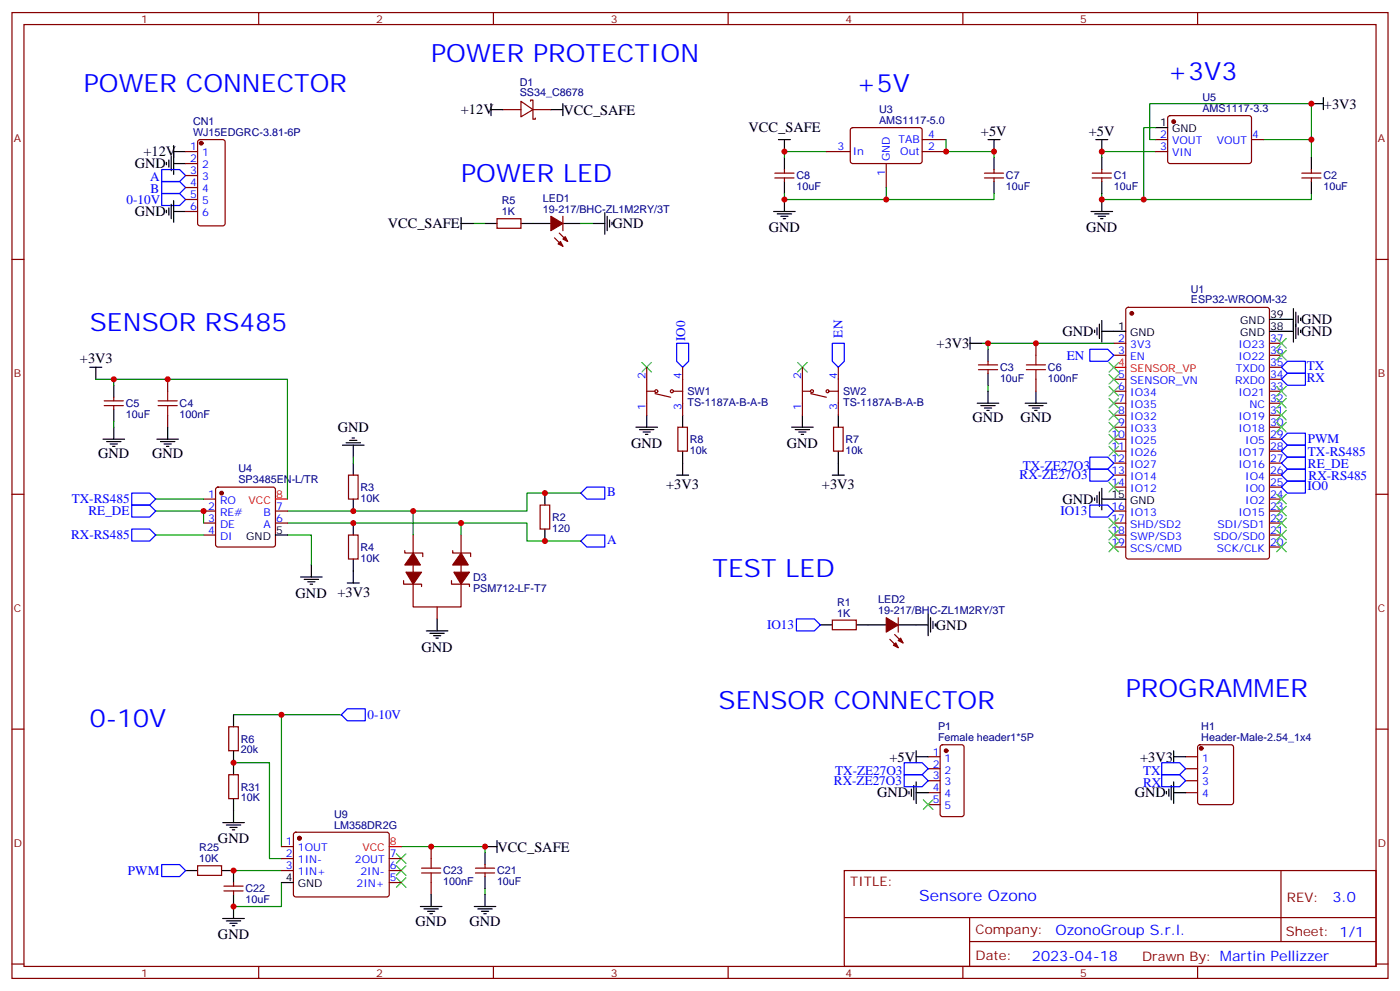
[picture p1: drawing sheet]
<svg xmlns="http://www.w3.org/2000/svg" width="412mm" height="292mm" viewBox="0 0 412 292" stroke-linecap="round" stroke-linejoin="round" font-family="sans-serif">
<g fill="none" stroke="#870000" stroke-width=".35">
<path d="M3.5 3.7h405.4v284.3h-405.4zM7.1 7.2h398.2v277.3h-398.2zM76.2 3.7v3.5M145.3 3.7v3.5M214.5 3.7v3.5M283.6 3.7v3.5M352.8 3.7v3.5M148.2 32.3h5.3M153.5 29.8l3.5 2.5-3.5 2.1zM156.3 29.8v-.3h.7v2.8M157 32.3v2.8h.7v-.4M157 32.3h5.3"/>
<path d="M250.7 37.8l.5-.2h20l.4 .7v9.4l-.7 .5-20-.1-.4-.7v-9.1zM344.2 34.2l.5-.2 23.5 .1 .5 .6-.1 13-.7 .5-23.5-.1-.4-.7v-12.7zM54.7 44.6h3.5M54.7 48.2h3.5M54.7 51.7h3.5M54.7 55.2h3.5M54.7 58.7h3.5M58.4 41.3l.5-.2h6.7l.7 .4v24.3l-.4 .6-7 .1-.6-.5-.1-24.2zM228.2 52.4h5.7M228.2 51h5.7M231.1 49.9v1.1M231.1 52.4v1"/>
<path d="M243.4 44.6h7.1M261.1 48.2v7M271.6 44.6h7.1M271.6 41.1h7.1M290 52.4h5.6M290 51h5.6M292.8 49.9v1.1M292.8 52.4v1M321.7 52.4h5.7M321.7 51h5.7M324.6 49.9v1.1M324.6 52.4v1"/>
<path d="M340.4 44.6h3.6M340.4 41.1h3.6M368.7 41.1h3.5M383.5 52.4h5.6M383.5 51h5.6M386.3 49.9v1.1M386.3 52.4v1M3.5 76.4h3.6M54.7 62.3h3.5M146.4 64.4h7.1v2.8h-7.1zM163.3 70l2.5 2.5M164.7 68.6l2.5 2.5"/>
<path d="M165.8 63.7v4.2M405.3 76.4h3.6M331.8 90.7l.5-.2h40.9l.7 .4v73l-.4 .6-41.2 .1-.6-.5-.1-72.9zM30.7 119.4h5.6M30.7 118h5.6M33.5 116.9v1.1M33.5 119.4v1.1M49.4 111.7v3.5M190.5 115.2h2.5M190.5 108.1v14.1M193 115.9l4.6 1M198.6 115.2h2.5"/>
<path d="M201.1 108.1v14.1M236.4 115.2h2.4M236.4 108.1v14.1M238.8 115.9l4.6 1M244.5 115.2h2.4M246.9 108.1v14.1M288.2 108.8h5.7M288.2 107.4h5.7M291 106.4v1M291 108.8v1.1M305.2 101.1v3.5M305.2 111.7v3.5"/>
<path d="M328.1 101.1h3.5M328.1 104.6h3.5M328.1 111.7h3.5M328.1 115.2h3.5M328.1 118.7h3.5M373.9 101.1h3.6M373.9 104.6h3.6M373.9 111.7h3.6M373.9 115.2h3.6M373.9 118.7h3.6M373.9 108.1h3.6M49.4 122.2v3.6"/>
<path d="M102.7 139.9h2.8v7h-2.8zM199.7 125.8h2.8v7h-2.8zM245.5 125.8h2.9v7h-2.9zM328.1 122.2h3.5M328.1 125.8h3.5M328.1 129.3h3.5M328.1 132.8h3.5M328.1 136.3h3.5M328.1 139.9h3.5M373.9 122.2h3.6M373.9 125.8h3.6M373.9 129.3h3.6"/>
<path d="M373.9 132.8h3.6M373.9 136.3h3.6M373.9 139.9h3.6M3.5 145.5h3.6M60 150.5h3.5M60 154h3.5M60 157.5h3.5M60 146.9h3.5M63.7 143.6l.5-.2h16.2l.5 .2 .2 .5v16.2l-.2 .5-.5 .2h-16.2l-.5-.2-.2-.5v-16.2zM81.1 150.5h3.6M81.1 154h3.6M102.7 157.5h2.8v7.1h-2.8z"/>
<path d="M121.7 157.5v5.3M135.8 157.5v5.3M159.1 148.7h2.8v7.1h-2.8zM328.1 143.4h3.5M328.1 150.5h3.5M328.1 154h3.5M328.1 157.5h3.5M373.9 143.4h3.6M373.9 150.5h3.6M373.9 154h3.6M373.9 157.5h3.6M373.9 146.9h3.6"/>
<path d="M405.3 145.5h3.6M118.9 170.9v1.1h5.3v.7M119.2 162.1v.7h5.3v1.1M121.7 172v6.7h14.1v-6.7M121.7 166.3v2.2M128.8 178.7v3.5M133 170.9v1.1h5.3v.7M133.3 162.1v.7h5.3v1.1M135.8 166.3v2.2M328.1 161h3.5M373.9 161h3.6M245.2 182.6h7v2.8h-7z"/>
<path d="M262.1 188.2l2.5 2.5M263.5 186.8l2.5 2.5M264.6 181.9v4.2M3.5 214.7h3.6M67.4 214h2.8v7h-2.8zM277.2 219.5l.4-.2h5.7l.6 .4 .1 20-.5 .7h-5.9l-.6-.4-.1-20zM353 219.5l.5-.2h9.2l.6 .4 .1 16.5-.5 .6-9.4 .1-.7-.5v-16.4zM405.3 214.7h3.6M67.4 228.1h2.8v7h-2.8zM273.4 222.8h3.5M273.4 226.3h3.5M273.4 229.8h3.5"/>
<path d="M273.4 233.4h3.5M273.4 236.9h3.5M349.2 222.8h3.6M349.2 226.3h3.6M349.2 229.8h3.6M349.2 233.4h3.6M58.2 254.9h7.1v2.8h-7.1zM68.8 259.8v1.1M82.9 249.2h3.5M82.9 252.8h3.5M82.9 256.3h3.5M86.7 245.2l.4-.2 27.1 .1 .5 .6-.1 17.9-.7 .5-27-.1-.5-.7v-17.6z"/>
<path d="M114.7 252.8h3.5M114.7 256.3h3.5M114.7 259.8h3.5M127 249.2v3.6M127 259.8v3.5M140.1 257h5.6M140.1 255.6h5.6M142.9 254.5v1.1M142.9 257v1.1M248.7 256.3h156.6v28.2h-156.6zM377.3 256.3v20.9M66 260.9h5.6"/>
<path d="M66 262.3h5.6M68.8 262.3v1M248.7 270.1h156.5M285.6 277.2h119.6M285.6 270.1v14.2M3.5 283.8h3.6M76.2 284.5v3.5M145.3 284.5v3.5M214.5 284.5v3.5M283.6 284.5v3.5M352.8 284.5v3.5M405.3 283.8h3.6"/>
<circle cx="193.3" cy="115.2" r=".44"/>
<circle cx="197.9" cy="115.2" r=".44"/>
<circle cx="239.2" cy="115.2" r=".44"/>
<circle cx="243.8" cy="115.2" r=".44"/>
</g>
<g fill="#870000" stroke="#870000" stroke-width=".35">
<path d="M162.3 63.7l3.5 2.1-3.5 2.1z"/>
<path d="M165.8 70.4l.7-.7 .7 1.4z"/>
<path d="M164.4 71.8l.7-.7 .7 1.4z"/>
<path d="M133.7 168.5h4.6l-2.5 3.5z"/>
<path d="M135.8 162.8l2.1 3.5h-4.6z"/>
<path d="M119.6 168.5h4.6l-2.5 3.5z"/>
<path d="M121.7 162.8l2.1 3.5h-4.6z"/>
<path d="M261.1 181.9l3.5 2.1-3.5 2.1z"/>
<path d="M264.6 188.6l.7-.7 .7 1.4z"/>
<path d="M263.2 190l.7-.7 .7 1.4z"/>
<circle cx="278.7" cy="221" r=".53"/>
<circle cx="333.4" cy="92.3" r=".53"/>
<circle cx="88.2" cy="246.8" r=".53"/>
<circle cx="59.3" cy="42.2" r=".53"/>
<circle cx="345.7" cy="35.8" r=".53"/>
<circle cx="65.3" cy="145.2" r=".53"/>
<circle cx="353.8" cy="220.3" r=".53"/>
</g>
<g fill="none" stroke="#3c3" stroke-width=".35">
<path d="M376.1 99.7l2.8 2.8M378.9 99.7l-2.8 2.8M189.1 106.7l2.8 2.8M191.9 106.7l-2.8 2.8M234.9 106.7l2.9 2.8M237.8 106.7l-2.9 2.8M326.7 106.7l2.8 2.8M326.7 110.2l2.8 2.9M326.7 113.8l2.8 2.8M326.7 117.3l2.8 2.8M329.5 106.7l-2.8 2.8M329.5 110.2l-2.8 2.9"/>
<path d="M329.5 113.8l-2.8 2.8M329.5 117.3l-2.8 2.8M376.1 117.3l2.8 2.8M376.1 113.8l2.8 2.8M376.1 103.2l2.8 2.8M378.9 103.2l-2.8 2.8M378.9 117.3l-2.8 2.8M378.9 113.8l-2.8 2.8M326.7 120.8l2.8 2.8M326.7 124.4l2.8 2.8M326.7 127.9l2.8 2.8M326.7 131.4l2.8 2.8"/>
<path d="M329.5 120.8l-2.8 2.8M329.5 124.4l-2.8 2.8M329.5 127.9l-2.8 2.8M329.5 131.4l-2.8 2.8M376.1 124.4l2.8 2.8M376.1 120.8l2.8 2.8M378.9 124.4l-2.8 2.8M378.9 120.8l-2.8 2.8M326.7 142l2.8 2.8M326.7 152.6l2.8 2.8M326.7 156.1l2.8 2.8M326.7 159.6l2.8 2.9"/>
<path d="M329.5 142l-2.8 2.8M329.5 152.6l-2.8 2.8M329.5 156.1l-2.8 2.8M329.5 159.6l-2.8 2.9M376.1 159.6l2.8 2.9M376.1 156.1l2.8 2.8M376.1 152.6l2.8 2.8M376.1 149l2.8 2.9M376.1 145.5l2.8 2.8M378.9 159.6l-2.8 2.9M378.9 156.1l-2.8 2.8M378.9 152.6l-2.8 2.8"/>
<path d="M378.9 149l-2.8 2.9M378.9 145.5l-2.8 2.8M272 235.5l2.8 2.8M274.8 235.5l-2.8 2.8M116.8 258.4l2.8 2.8M116.8 254.9l2.8 2.8M116.8 251.4l2.8 2.8M119.6 258.4l-2.8 2.8M119.6 254.9l-2.8 2.8M119.6 251.4l-2.8 2.8"/>
</g>
<g fill="none" stroke="#000" stroke-width=".35">
<path d="M144.6 32.3h3.6M144.6 30.5v3.5M162.3 32.3h3.5M165.8 30.5v3.5M340.4 37.6h3.6M386.3 30.5h3.5M389.8 28.8v3.5M49 47.8v.7M49.7 47.1v2.1M50.4 46v4.3M51.2 48.2h3.5M51.2 42.9v8.4"/>
<path d="M51.2 59.1v6.3M51.2 44.6h3.5M229.3 41.1h3.5M231.1 41.1v3.5M231.1 46.4v3.5M231.1 53.4v3.6M231.1 58.7v3.6M291 41.1h3.6M292.8 41.1v3.5M292.8 46.4v3.5M292.8 53.4v3.6M322.8 41.1h3.5"/>
<path d="M324.6 41.1v3.5M324.6 46.4v3.5M324.6 53.4v3.6M324.6 58.7v3.6M386.3 46.4v3.5M386.3 53.4v3.6M49 61.9v.7M49.7 61.2v2.1M50.4 60.1v4.3M51.2 62.3h3.5M135.8 65.8h3.5M135.8 64v3.6"/>
<path d="M142.9 65.8h3.5M153.5 65.8h8.8M165.8 65.8h5.3M174.6 65.8h3.6M178.2 62.6v6.4M178.9 63.7v4.2M179.6 64.7v2.2M180.3 65.4v.7M227.9 62.3h6.3M229 63h4.2M230 63.7h2.1M230.7 64.4h.7"/>
<path d="M321.4 62.3h6.3M322.4 63h4.3M323.5 63.7h2.1M324.2 64.4h.7M285.8 99.3v3.5M322.4 97.2v.7M323.1 96.5v2.1M323.8 95.4v4.3M324.6 97.5h7M324.6 94.4v6.3M373.9 97.5h7.1M373.9 94h7.1"/>
<path d="M381 90.8v9.9M381.7 91.9v7.8M382.4 93v2.1M382.4 96.5v2.1M383.1 93.7v.7M383.1 97.2v.7M26.5 108.1h3.5M28.2 108.1v3.6M33.5 113.4v3.5M285.8 101.1h3.5M287.9 118.7h6.3M288.9 119.4h4.3"/>
<path d="M291 102.8v3.6M291 109.9v3.5M291 115.2v3.5M302 118.7h6.3M303 119.4h4.3M305.2 115.2v3.5M30.3 129.3h6.4M31.4 130h4.2M32.5 130.7h2.1M33.2 131.4h.7M33.5 120.5v3.5M33.5 125.8v3.5"/>
<path d="M46.2 129.3h6.4M47.3 130h4.2M48.3 130.7h2.1M49 131.4h.7M49.4 125.8v3.5M100.9 131.1h6.3M102 130.4h4.2M103 129.6h2.1M103.7 128.9h.7M104.1 131.1v3.5M104.1 136.3v3.6M187.3 125.8h6.4"/>
<path d="M188.4 126.5h4.2M189.4 127.2h2.2M190.1 127.9h.8M190.5 122.2v3.6M199.3 139.9h3.5M201.1 122.2v3.6M201.1 132.8v7.1M233.2 125.8h6.3M234.2 126.5h4.3M235.3 127.2h2.1M236 127.9h.7M236.4 122.2v3.6"/>
<path d="M245.2 139.9h3.5M246.9 122.2v3.6M246.9 132.8v7.1M290 120.1h2.1M290.7 120.8h.7M304.1 120.1h2.1M304.8 120.8h.7M81.1 157.5h3.6M104.1 146.9v3.6M104.1 154v3.5M160.5 145.2v3.5M160.5 155.8v3.5"/>
<path d="M322.4 146.6v.7M323.1 145.9v2.1M323.8 144.8v4.2M324.6 146.9h7M324.6 143.8v6.3M88.5 169.9h6.4M89.6 170.6h4.2M90.7 171.3h2.1M91.4 172h.7M91.7 166.3v3.6M102.3 171.6h3.5M104.1 164.6v7"/>
<path d="M125.6 185.7h6.3M126.6 186.4h4.3M127.7 187.1h2.1M128.4 187.9h.7M128.8 182.2v3.5M241.7 184h3.5M252.2 184h8.9M264.6 184h8.8M273.4 180.8v6.3M274.1 181.9v4.2M274.8 182.9v2.1M275.5 183.6v.7"/>
<path d="M68.8 210.4v3.6M68.8 221v7.1M68.8 235.1v7.1M267.8 233v.7M268.5 232.3v2.1M269.2 231.2v4.3M269.9 222.8h3.5M269.9 221v3.5M269.9 230.2v6.3M269.9 233.4h3.5M343.6 233v.7M344.3 232.3v2.1"/>
<path d="M345 231.2v4.3M345.7 222.8h3.5M345.7 233.4h3.5M345.7 221v3.5M345.7 230.2v6.3M54.7 256.3h3.5M65.3 256.3h3.5v3.5M65.6 242.2h6.4M66.7 242.9h4.2M67.7 243.6h2.1M68.4 244.3h.7M82.9 259.8h3.5"/>
<path d="M142.9 251v3.5M142.9 258.1v3.5M142.9 249.2h3.5M146.4 247.5v3.5M65.6 270.4h6.4M66.7 271.1h4.2M67.7 271.8h2.1M68.4 272.5h.7M68.8 263.3v7.1M123.8 266.9h6.4M124.9 267.6h4.2M125.9 268.3h2.2"/>
<path d="M126.6 269h.8M127 263.3v3.6M139.7 266.9h6.3M140.8 267.6h4.2M141.8 268.3h2.1M142.5 269h.7M142.9 263.3v3.6"/>
</g>
<g fill="none" stroke="#00f" stroke-width=".35">
<path d="M47.6 53.4h5.3l1.8 1.8-1.8 1.8h-5.3zM47.6 49.9h5.3l1.8 1.8-1.8 1.7h-5.3zM47.6 57h5.3l1.8 1.7-1.8 1.8h-5.3zM199.3 101.1h3.5v5.3l-1.7 1.7-1.8-1.7zM245.2 101.1h3.5v5.3l-1.8 1.7-1.7-1.7zM321 102.8h5.3l1.8 1.8-1.8 1.8h-5.3zM377.5 108.1l1.7-1.7h5.3v3.5h-5.3zM377.5 111.7l1.7-1.8h5.3v3.5h-5.3zM321 134.6h5.3l1.8 1.7-1.8 1.8h-5.3zM321 138.1h5.3l1.8 1.8-1.8 1.7h-5.3zM377.5 132.8l1.7-1.7h5.3v3.5h-5.3zM377.5 136.3l1.7-1.7h5.3v3.5h-5.3z"/>
<path d="M377.5 139.9l1.7-1.8h5.3v3.5h-5.3zM377.5 129.3l1.7-1.8h5.3v3.6h-5.3zM38.8 148.7h5.3l1.8 1.8-1.8 1.7h-5.3zM38.8 145.2h5.3l1.8 1.7-1.8 1.8h-5.3zM38.8 155.8h5.3l1.8 1.7-1.8 1.8h-5.3zM171.1 145.2l1.8-1.8h5.3v3.5h-5.3zM171.1 159.3l1.8-1.8h5.3v3.5h-5.3zM321 148.7h5.3l1.8 1.8-1.8 1.7h-5.3zM377.5 143.4l1.7-1.8h5.3v3.6h-5.3zM234.6 182.2h5.3l1.8 1.8-1.8 1.7h-5.3zM100.5 210.4l1.8-1.7h5.3v3.5h-5.3zM266.3 224.5h5.3l1.8 1.8-1.8 1.8h-5.3z"/>
<path d="M266.3 228.1h5.3l1.8 1.7-1.8 1.8h-5.3zM342.2 228.1h5.3l1.7 1.7-1.7 1.8h-5.3zM342.2 224.5h5.3l1.7 1.8-1.7 1.8h-5.3zM47.6 254.5h5.3l1.8 1.8-1.8 1.8h-5.3z"/>
</g>
<g fill="none" stroke="#008700" stroke-width=".35">
<path d="M340.4 37.6h-3.5v21.1M231.1 57v1.7h61.7v-1.7M243.4 44.6h-12.3v1.8M261.1 55.2v3.5M278.7 41.1v3.5h14.1v1.8M324.6 57v1.7h61.7v-1.7M340.4 41.1h-1.7v-10.6h47.6v10.6M340.4 44.6h-15.8v1.8M372.2 41.1h14.1v5.3M139.3 65.8h3.6M171.1 65.8h3.5M28.2 111.7h56.5v35.2"/>
<path d="M33.5 111.7v1.7M289.3 101.1h38.8M291 101.1v1.7M291 113.4v1.8M33.5 124v1.8M104.1 134.6v1.7M45.9 150.5h14.1v3.5M45.9 146.9h14.1M45.9 157.5h14.1M84.7 157.5h7v8.8M84.7 154h70.5v5.3h15.9M121.7 150.5v7"/>
<path d="M135.8 154v3.5M171.1 145.2h-15.9v5.3h-70.5M68.8 210.4h14.1v38.8M82.9 210.4h17.6M68.8 224.5h10.6v28.3h3.5M68.8 256.3h14.1M82.9 259.8v7.1h-14.1M118.2 249.2h24.7v1.8M142.9 261.6v1.7"/>
</g>
<path d="M46.6 119.4h5.6M46.6 118h5.6M49.4 115.2v2.8M49.4 119.4v2.8M302.3 108.8h5.7M302.3 107.4h5.7M305.2 104.6v2.8M305.2 108.8v2.9M124.2 257h5.6M124.2 255.6h5.6M127 252.8v2.8M127 257v2.8" fill="none" stroke="#a10000" stroke-width=".35"/>
<path d="M328.1 108.1h3.5M81.1 146.9h3.6M114.7 249.2h3.5" fill="none" stroke="#f00" stroke-width=".35"/>
<g fill="#c00">
<circle cx="292.8" cy="44.6" r=".88"/>
<circle cx="278.7" cy="44.6" r=".88"/>
<circle cx="231.1" cy="44.6" r=".88"/>
<circle cx="261.1" cy="58.7" r=".88"/>
<circle cx="231.1" cy="58.7" r=".88"/>
<circle cx="135.8" cy="154" r=".88"/>
<circle cx="160.5" cy="159.3" r=".88"/>
<circle cx="104.1" cy="154" r=".88"/>
<circle cx="121.7" cy="150.5" r=".88"/>
<circle cx="160.5" cy="145.2" r=".88"/>
<circle cx="104.1" cy="150.5" r=".88"/>
<circle cx="127" cy="249.2" r=".88"/>
<circle cx="82.9" cy="210.4" r=".88"/>
<circle cx="68.8" cy="266.9" r=".88"/>
<circle cx="68.8" cy="256.3" r=".88"/>
<circle cx="68.8" cy="224.5" r=".88"/>
<circle cx="324.6" cy="58.7" r=".88"/>
<circle cx="324.6" cy="44.6" r=".88"/>
<circle cx="336.9" cy="58.7" r=".88"/>
<circle cx="386.3" cy="41.1" r=".88"/>
<circle cx="386.3" cy="30.5" r=".88"/>
<circle cx="305.2" cy="101.1" r=".88"/>
<circle cx="291" cy="101.1" r=".88"/>
<circle cx="33.5" cy="111.7" r=".88"/>
<circle cx="49.4" cy="111.7" r=".88"/>
<circle cx="60" cy="150.5" r=".88"/>
<circle cx="142.9" cy="249.2" r=".88"/>
</g>
<g font-size="7.4" fill="#00f">
<text x="127" y="18.2">POWER PROTECTION</text>
<text x="344" y="23.5">+3V3</text>
<text x="24.7" y="27">POWER CONNECTOR</text>
<text x="252.2" y="27">+5V</text>
<text x="135.8" y="53.4">POWER LED</text>
<text x="26.5" y="97.5">SENSOR RS485</text>
<text x="209.9" y="169.9">TEST LED</text>
<text x="211.7" y="208.7">SENSOR CONNECTOR</text>
<text x="331.6" y="205.1">PROGRAMMER</text>
<text x="26.5" y="214">0-10V</text>
</g>
<text font-size="4.6" fill="#00f" x="270.8" y="265.3">Sensore Ozono</text>
<g font-size="4.2">
<text x="135.8" y="33.7">+12V</text>
<text x="166" y="33.7">VCC_SAFE</text>
<text x="390" y="32">+3V3</text>
<text x="220.5" y="39">VCC_SAFE</text>
<text x="289" y="40">+5V</text>
<text x="320.7" y="40">+5V</text>
<text x="42.3" y="46">+12V</text>
<text x="39.7" y="49.6">GND</text>
<text x="39.7" y="63.7">GND</text>
<text x="114.2" y="67.2">VCC_SAFE</text>
<text x="180.4" y="67.2">GND</text>
<text x="226.5" y="68.3">GND</text>
<text x="320" y="68.3">GND</text>
<text x="383.3" y="95.5">GND</text>
<text x="313" y="99">GND</text>
<text x="383.3" y="99">GND</text>
<text x="23.6" y="106.9">+3V3</text>
<text x="275.9" y="102.5">+3V3</text>
<text x="286.5" y="124.4">GND</text>
<text x="300.6" y="124.4">GND</text>
<text x="99.5" y="127.2">GND</text>
<text x="185.9" y="131.8">GND</text>
<text x="231.8" y="131.8">GND</text>
<text x="28.9" y="134.9">GND</text>
<text x="44.8" y="134.9">GND</text>
<text x="196.2" y="143.8">+3V3</text>
<text x="242.1" y="143.8">+3V3</text>
<text x="313" y="148.3">GND</text>
<text x="87.1" y="176">GND</text>
<text x="99.4" y="175.7">+3V3</text>
<text x="275.7" y="185.4">GND</text>
<text x="124.1" y="191.9">GND</text>
<text x="262" y="224.2">+5V</text>
<text x="335.9" y="224.2">+3V3</text>
<text x="258.4" y="234.8">GND</text>
<text x="334.3" y="234.8">GND</text>
<text x="64.2" y="248.3">GND</text>
<text x="146.6" y="250.7">VCC_SAFE</text>
<text x="122.4" y="272.5">GND</text>
<text x="138.3" y="272.5">GND</text>
<text x="64.2" y="276.5">GND</text>
</g>
<g font-size="4.2" fill="#00f">
<text x="392.5" y="265.6">3.0</text>
<text x="310.9" y="275.1">OzonoGroup S.r.l.</text>
<text x="304" y="282.9">2023-04-18</text>
</g>
<g font-size="3.9" fill="#00f">
<text x="44.2" y="53.4">A</text>
<text x="37.3" y="59.9">0-10V</text>
<text x="44.4" y="56.9">B</text>
<text x="201.8" y="100.4" transform="rotate(-90 201.8 100.4)">IO0</text>
<text x="248.2" y="99.4" transform="rotate(-90 248.2 99.4)">EN</text>
<text x="314.3" y="105.9">EN</text>
<text x="384.9" y="108.9">TX</text>
<text x="385" y="112.4">RX</text>
<text x="385.2" y="130.5">PWM</text>
<text x="385.2" y="134.1">TX-RS485</text>
<text x="385.3" y="137.7">RE_DE</text>
<text x="300.3" y="141.1">RX-ZE27O3</text>
<text x="301.3" y="138.3">TX-ZE27O3</text>
<text x="385.5" y="141.2">RX-RS485</text>
<text x="21.1" y="148.2">TX-RS485</text>
<text x="178.9" y="145.9">B</text>
<text x="385.2" y="144.2">IO0</text>
<text x="26.1" y="151.7">RE_DE</text>
<text x="312.4" y="151.7">IO13</text>
<text x="20.9" y="158.8">RX-RS485</text>
<text x="178.9" y="160">A</text>
<text x="225.9" y="185.2">IO13</text>
<text x="108.2" y="211.7">0-10V</text>
<text x="245.7" y="231.1">RX-ZE27O3</text>
<text x="246" y="228.1">TX-ZE27O3</text>
<text x="336.7" y="231.6">RX</text>
<text x="336.7" y="228.1">TX</text>
<text x="37.7" y="257.5">PWM</text>
</g>
<g font-size="3.9" fill="#800">
<text x="250.5" y="260.9">TITLE:</text>
<text x="379.1" y="265.6">REV:</text>
<text x="287.4" y="275.1">Company:</text>
<text x="378.7" y="275.7">Sheet: 1/1</text>
<text x="287.4" y="282.8">Date:</text>
<text x="336.4" y="282.8">Drawn By: Martin Pellizzer</text>
</g>
<g font-size="3.2" fill="#800">
<text x="41.6" y="6.7">1</text>
<text x="110.8" y="6.7">2</text>
<text x="179.9" y="6.7">3</text>
<text x="249.1" y="6.7">4</text>
<text x="318.2" y="6.7">5</text>
<text x="4.1" y="41.8">A</text>
<text x="405.9" y="41.8">A</text>
<text x="4.1" y="110.9">B</text>
<text x="405.9" y="110.9">B</text>
<text x="4.1" y="180.1">C</text>
<text x="405.9" y="180.1">C</text>
<text x="4.1" y="249.2">D</text>
<text x="405.9" y="249.2">D</text>
<text x="41.6" y="287.5">1</text>
<text x="110.8" y="287.5">2</text>
<text x="179.9" y="287.5">3</text>
<text x="249.1" y="287.5">4</text>
<text x="318.2" y="287.5">5</text>
</g>
<g font-size="3.2" fill="#000080">
<text x="153.1" y="28.4">SS34_C8678</text>
<text x="153.1" y="25.2">D1</text>
<text x="354.2" y="29.8">U5</text>
<text x="258.9" y="33.2">U3</text>
<text x="354.2" y="32.9">AMS1117-3.3</text>
<text x="56.9" y="39.9">WJ15EDGRC-3.81-6P</text>
<text x="56.9" y="36.8">CN1</text>
<text x="258.9" y="36.4">AMS1117-5.0</text>
<text x="234.6" y="52.8">C8</text>
<text x="296.3" y="52.8">C7</text>
<text x="328.1" y="52.8">C1</text>
<text x="389.8" y="52.8">C2</text>
<text x="159.9" y="59.4">LED1</text>
<text x="234.6" y="56">10uF</text>
<text x="296.3" y="56">10uF</text>
<text x="328.1" y="56">10uF</text>
<text x="389.8" y="56">10uF</text>
<text x="147.8" y="63.3">1K</text>
<text x="147.8" y="60.1">R5</text>
<text x="159.9" y="62.6">19-217/BHC-ZL1M2RY/3T</text>
<text x="350.8" y="89.3">ESP32-WROOM-32</text>
<text x="350.8" y="86.4">U1</text>
<text x="294.6" y="112.4">10uF</text>
<text x="294.6" y="109.3">C3</text>
<text x="308.7" y="112.4">100nF</text>
<text x="308.7" y="109.3">C6</text>
<text x="37" y="119.9">C5</text>
<text x="52.9" y="119.9">C4</text>
<text x="202.5" y="119.5">TS-1187A-B-A-B</text>
<text x="202.5" y="116.3">SW1</text>
<text x="248.4" y="119.5">TS-1187A-B-A-B</text>
<text x="248.4" y="116.3">SW2</text>
<text x="37" y="123">10uF</text>
<text x="52.9" y="123">100nF</text>
<text x="203.2" y="130.4">R8</text>
<text x="249.1" y="130.4">R7</text>
<text x="203.2" y="133.6">10k</text>
<text x="249.1" y="133.6">10k</text>
<text x="70.2" y="142.2">SP3485EN-L/TR</text>
<text x="70.2" y="139">U4</text>
<text x="106.2" y="147.7">10K</text>
<text x="106.2" y="144.6">R3</text>
<text x="162.6" y="153.4">R2</text>
<text x="162.6" y="156.6">120</text>
<text x="106.2" y="165.4">10K</text>
<text x="106.2" y="162.2">R4</text>
<text x="139.3" y="171">D3</text>
<text x="139.3" y="174.2">PSM712-LF-T7</text>
<text x="246.6" y="178.3">R1</text>
<text x="258.7" y="177.6">LED2</text>
<text x="246.6" y="181.5">1K</text>
<text x="258.7" y="180.8">19-217/BHC-ZL1M2RY/3T</text>
<text x="276.3" y="214.9">P1</text>
<text x="353.8" y="215">H1</text>
<text x="70.9" y="221.8">20k</text>
<text x="70.9" y="218.7">R6</text>
<text x="276.3" y="218.1">Female header1*5P</text>
<text x="353.8" y="218.2">Header-Male-2.54_1x4</text>
<text x="70.9" y="232.8">R31</text>
<text x="70.9" y="235.9">10K</text>
<text x="98.4" y="243.9">LM358DR2G</text>
<text x="98.4" y="240.7">U9</text>
<text x="58.7" y="250.6">R25</text>
<text x="58.7" y="253.8">10K</text>
<text x="130.5" y="257.4">C23</text>
<text x="146.4" y="257.4">C21</text>
<text x="72.3" y="262.7">C22</text>
<text x="130.5" y="260.6">100nF</text>
<text x="146.4" y="260.6">10uF</text>
<text x="72.3" y="265.9">10uF</text>
</g>
<g font-size="3.2" fill="#00f">
<text x="273.4" y="40.7">4</text>
<text x="341.8" y="40.7">2</text>
<text x="368.8" y="40.7">4</text>
<text x="56" y="44.3">1</text>
<text x="56" y="47.8">2</text>
<text x="59.5" y="46">1</text>
<text x="246.7" y="44.3">3</text>
<text x="251.2" y="45.7">In</text>
<text x="262.1" y="47.4" transform="rotate(-90 262.1 47.4)">GND</text>
<text x="264.6" y="42.2">TAB</text>
<text x="265.2" y="45.7">Out</text>
<text x="273.4" y="44.3">2</text>
<text x="341.8" y="44.3">3</text>
<text x="345.3" y="42.5">VOUT</text>
<text x="345.3" y="46">VIN</text>
<text x="358.4" y="42.5">VOUT</text>
<text x="56" y="51.3">3</text>
<text x="59.5" y="49.6">2</text>
<text x="59.5" y="53.1">3</text>
<text x="260.7" y="51.9" transform="rotate(-90 260.7 51.9)">1</text>
<text x="56" y="54.9">4</text>
<text x="56" y="58.4">5</text>
<text x="59.5" y="56.6">4</text>
<text x="56" y="61.9">6</text>
<text x="59.5" y="60.1">5</text>
<text x="59.5" y="63.7">6</text>
<text x="329.4" y="100.7">2</text>
<text x="374.1" y="100.7">37</text>
<text x="329.4" y="104.2">3</text>
<text x="332.9" y="102.5">3V3</text>
<text x="332.9" y="106">EN</text>
<text x="364.8" y="106">IO22</text>
<text x="364.8" y="102.5">IO23</text>
<text x="374.1" y="107.8">35</text>
<text x="374.1" y="104.2">36</text>
<text x="190.1" y="111.7" transform="rotate(-90 190.1 111.7)">2</text>
<text x="200.7" y="111.7" transform="rotate(-90 200.7 111.7)">4</text>
<text x="236" y="111.7" transform="rotate(-90 236 111.7)">2</text>
<text x="246.6" y="111.7" transform="rotate(-90 246.6 111.7)">4</text>
<text x="329.4" y="111.3">5</text>
<text x="332.9" y="113.1">SENSOR_VN</text>
<text x="363.8" y="113.1">RXD0</text>
<text x="364" y="109.5">TXD0</text>
<text x="374.1" y="111.3">34</text>
<text x="329.4" y="114.8">6</text>
<text x="329.4" y="118.4">7</text>
<text x="332.9" y="116.6">IO34</text>
<text x="364.8" y="116.6">IO21</text>
<text x="374.1" y="118.4">32</text>
<text x="374.1" y="114.8">33</text>
<text x="190.1" y="120.7" transform="rotate(-90 190.1 120.7)">1</text>
<text x="200.7" y="120.7" transform="rotate(-90 200.7 120.7)">3</text>
<text x="236" y="120.7" transform="rotate(-90 236 120.7)">1</text>
<text x="246.6" y="120.7" transform="rotate(-90 246.6 120.7)">3</text>
<text x="329.4" y="121.9">8</text>
<text x="329.4" y="125.4">9</text>
<text x="332.9" y="120.1">IO35</text>
<text x="332.9" y="123.6">IO32</text>
<text x="364.8" y="123.6">IO19</text>
<text x="368" y="120.1">NC</text>
<text x="374.1" y="125.4">30</text>
<text x="374.1" y="121.9">31</text>
<text x="327.4" y="128.9">10</text>
<text x="332.9" y="127.2">IO33</text>
<text x="332.9" y="130.7">IO25</text>
<text x="364.8" y="127.2">IO18</text>
<text x="366.8" y="130.7">IO5</text>
<text x="374.1" y="128.9">29</text>
<text x="327.4" y="132.5">11</text>
<text x="327.4" y="136">12</text>
<text x="332.9" y="134.2">IO26</text>
<text x="332.9" y="137.8">IO27</text>
<text x="364.8" y="137.8">IO16</text>
<text x="364.8" y="134.2">IO17</text>
<text x="374.1" y="136">27</text>
<text x="374.1" y="132.5">28</text>
<text x="327.4" y="139.5">13</text>
<text x="327.4" y="143.1">14</text>
<text x="332.9" y="141.3">IO14</text>
<text x="366.8" y="141.3">IO4</text>
<text x="374.1" y="143.1">25</text>
<text x="374.1" y="139.5">26</text>
<text x="61.3" y="146.6">1</text>
<text x="64.8" y="148.3">RO</text>
<text x="332.9" y="144.8">IO12</text>
<text x="366.8" y="148.3">IO2</text>
<text x="366.8" y="144.8">IO0</text>
<text x="374.1" y="146.6">24</text>
<text x="61.3" y="150.1">2</text>
<text x="61.3" y="153.6">3</text>
<text x="64.8" y="151.9">RE#</text>
<text x="64.8" y="155.4">DE</text>
<text x="77.7" y="151.9">B</text>
<text x="77.7" y="155.4">A</text>
<text x="81.3" y="153.6">6</text>
<text x="81.3" y="150.1">7</text>
<text x="327.4" y="150.1">16</text>
<text x="327.4" y="153.6">17</text>
<text x="332.9" y="151.9">IO13</text>
<text x="332.9" y="155.4">SHD/SD2</text>
<text x="358.6" y="155.4">SDI/SD1</text>
<text x="364.8" y="151.9">IO15</text>
<text x="374.1" y="153.6">22</text>
<text x="374.1" y="150.1">23</text>
<text x="61.3" y="157.2">4</text>
<text x="64.8" y="158.9">DI</text>
<text x="327.4" y="157.2">18</text>
<text x="327.4" y="160.7">19</text>
<text x="332.9" y="158.9">SWP/SD3</text>
<text x="357.5" y="158.9">SDO/SD0</text>
<text x="374.1" y="160.7">20</text>
<text x="374.1" y="157.2">21</text>
<text x="332.9" y="162.5">SCS/CMD</text>
<text x="358.4" y="162.5">SCK/CLK</text>
<text x="274.7" y="222.4">1</text>
<text x="274.7" y="226">2</text>
<text x="278.2" y="224.2">1</text>
<text x="278.2" y="227.7">2</text>
<text x="354.1" y="224.2">1</text>
<text x="354.1" y="227.7">2</text>
<text x="274.7" y="229.5">3</text>
<text x="274.7" y="233">4</text>
<text x="278.2" y="231.2">3</text>
<text x="354.1" y="231.2">3</text>
<text x="274.7" y="236.5">5</text>
<text x="278.2" y="234.8">4</text>
<text x="278.2" y="238.3">5</text>
<text x="354.1" y="234.8">4</text>
<text x="84.2" y="248.9">1</text>
<text x="87.7" y="250.6">1OUT</text>
<text x="84.2" y="252.4">2</text>
<text x="84.2" y="255.9">3</text>
<text x="87.7" y="254.2">1IN-</text>
<text x="87.7" y="257.7">1IN+</text>
<text x="104.6" y="254.2">2OUT</text>
<text x="106.2" y="257.7">2IN-</text>
<text x="114.8" y="255.9">6</text>
<text x="114.8" y="252.4">7</text>
<text x="105" y="261.2">2IN+</text>
<text x="114.8" y="259.5">5</text>
</g>
<g font-size="3.2">
<text x="341.8" y="37.2">1</text>
<text x="345.3" y="39">GND</text>
<text x="365.4" y="95.4">GND</text>
<text x="374.1" y="93.7">39</text>
<text x="329.4" y="97.2">1</text>
<text x="332.9" y="99">GND</text>
<text x="365.4" y="99">GND</text>
<text x="374.1" y="97.2">38</text>
<text x="327.4" y="146.6">15</text>
<text x="332.9" y="148.3">GND</text>
<text x="72.6" y="158.9">GND</text>
<text x="81.3" y="157.2">5</text>
<text x="84.2" y="259.5">4</text>
<text x="87.7" y="261.2">GND</text>
</g>
<g font-size="3.2" fill="#f00">
<text x="329.4" y="107.8">4</text>
<text x="332.9" y="109.5">SENSOR_VP</text>
<text x="73.2" y="148.3">VCC</text>
<text x="81.3" y="146.6">8</text>
<text x="106.7" y="250.6">VCC</text>
<text x="114.8" y="248.9">8</text>
</g>
</svg>
